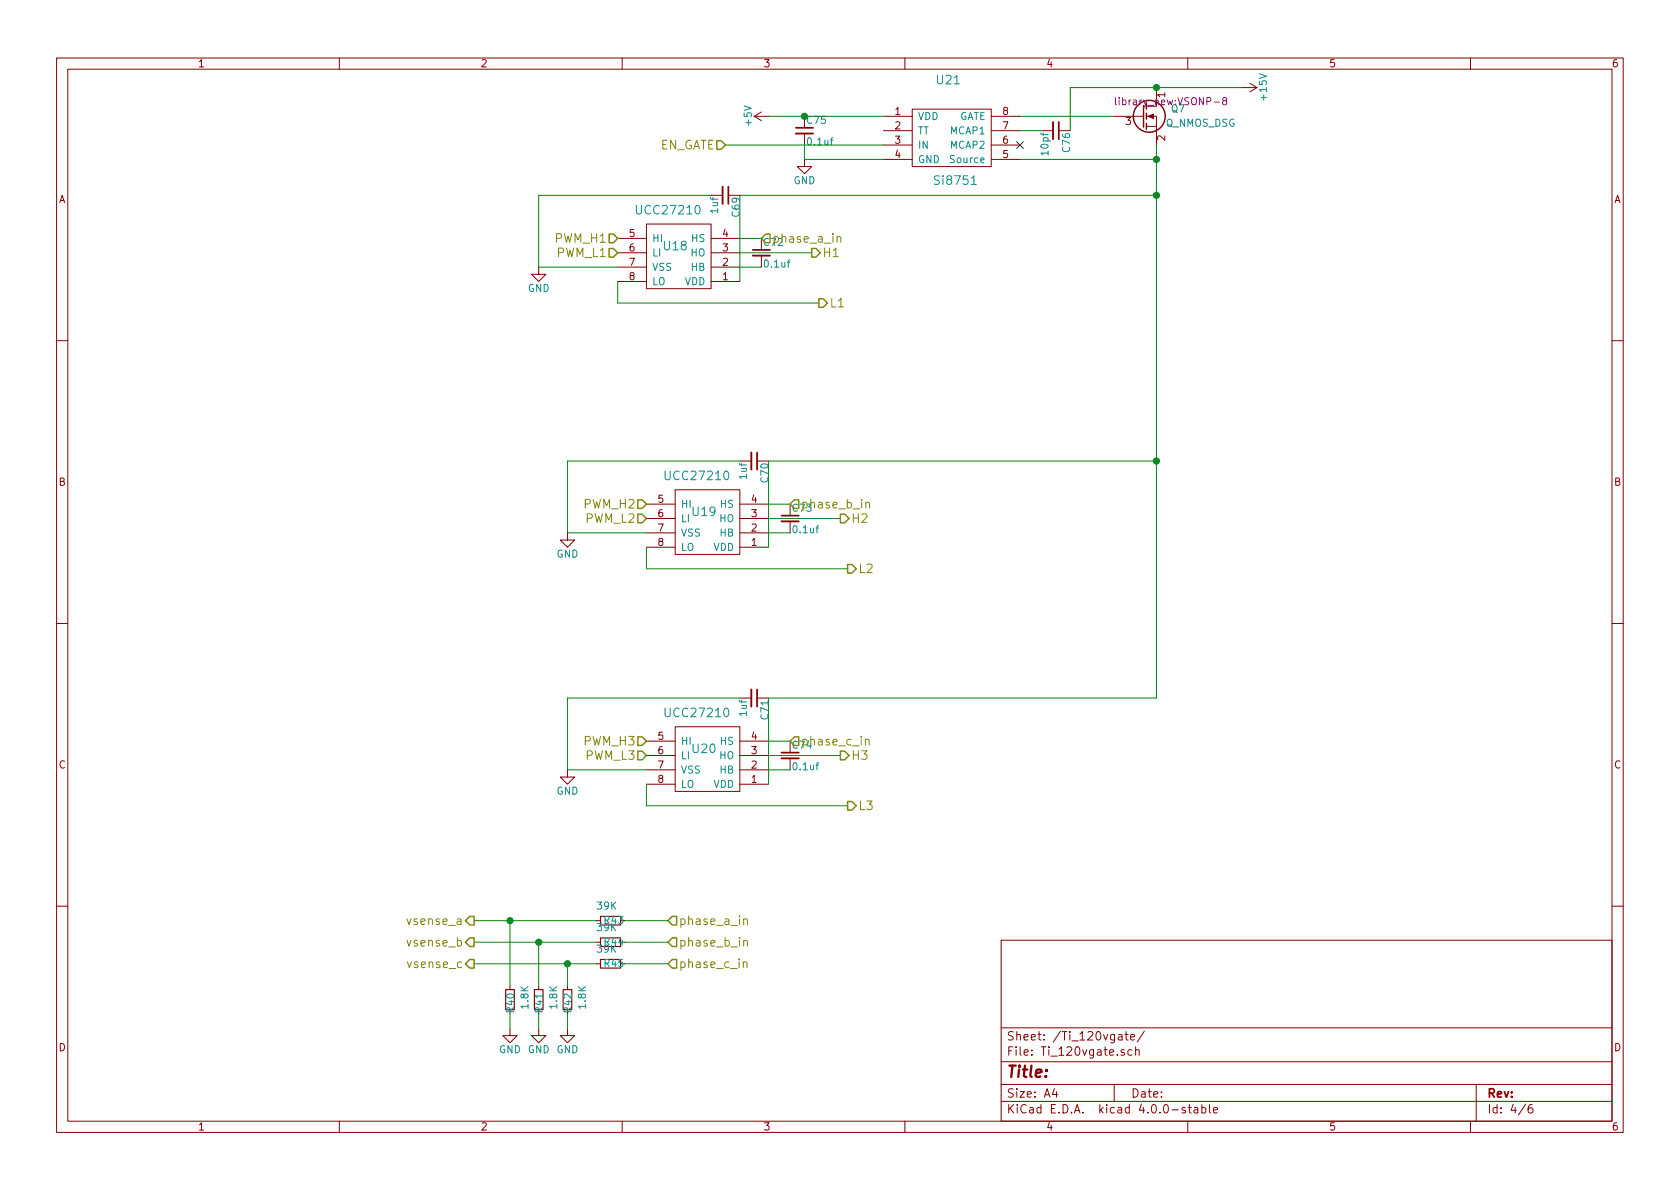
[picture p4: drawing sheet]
<svg xmlns="http://www.w3.org/2000/svg" width="297mm" height="210mm" viewBox="0 0 297 210" stroke-linecap="round" stroke-linejoin="round" font-family="sans-serif">
<g fill="none" stroke="#840000" stroke-width=".18">
<path d="M10 10.3h277v189.9h-277zM12 12.2h273v186.1h-273zM60 10.3v1.9M110 10.3v1.9M134.6 19.8l-1.3 .8M160 10.3v1.9M161.3 19.3h14v10.2h-14zM204.5 15.5v2.5M210 10.3v1.9M219.7 15.5h2.5M221 14.7l1.2 .8M222.2 15.5l-1.2 .8"/>
<path d="M260 10.3v1.9M114.3 39.6h11.4v11.4h-11.4zM125.7 34.5h2.1M133.3 20.6h2.6M133.3 20.6l1.3 .7M142.2 28.2v1.3h1.3l-1.3 1.2-1.2-1.2h1.2M142.2 23.6v2M156.2 20.6h5.1M156.2 23.1h5.1M156.2 25.6h5.1M156.2 28.2h5.1M175.3 20.6h5"/>
<path d="M175.3 23.1h5M175.3 25.6h5M175.3 28.2h5M184.1 23.1h2.1M196.8 20.6h5.4M202.7 20.6h1.8v5M202.7 22.3h1.8M95.2 47.2v1.3h1.3l-1.3 1.3-1.2-1.3h1.2M109.2 49.8h5.1M109.2 47.2h5.1M109.2 44.7h5.1M109.2 42.2h5.1"/>
<path d="M125.7 49.8h5.1M125.7 47.2h5.1M125.7 44.7h5.1M125.7 42.2h5.1M134.6 45.2v2M10 60.2h2M285 60.2h2M100.3 94.2v1.3h1.3l-1.3 1.3-1.2-1.3h1.2M114.3 96.8h5.1M114.3 94.2h5.1M114.3 91.7h5.1M114.3 89.1h5.1"/>
<path d="M119.4 86.6h11.4v11.4h-11.4zM130.8 96.8h5.1M130.8 94.2h5.1M130.8 91.7h5.1M130.8 89.1h5.1M130.8 81.5h2M139.7 92.2v2M10 110.3h2M285 110.3h2M100.3 136.1v1.3h1.3l-1.3 1.3-1.2-1.3h1.2M114.3 138.7h5.1M114.3 136.1h5.1"/>
<path d="M114.3 133.6h5.1M114.3 131.1h5.1M119.4 128.5h11.4v11.4h-11.4zM130.8 138.7h5.1M130.8 136.1h5.1M130.8 133.6h5.1M130.8 131.1h5.1M130.8 123.4h2M134 123.4h1.9M139.7 134.1v2M10 160.2h2M90.2 174.2v.8"/>
<path d="M95.2 174.2v.8M100.3 174.2v.8M105.4 170.4h.8M177 166.3h108v32h-108zM285 160.2h2M60 198.3v1.9M90.2 181.9v1.2h1.2l-1.2 1.3-1.3-1.3h1.3M95.2 181.9v1.2h1.3l-1.3 1.3-1.2-1.3h1.2M100.3 181.9v1.2h1.3l-1.3 1.3-1.2-1.3h1.2M110 198.3v1.9M160 198.3v1.9M177 194.8h108"/>
<path d="M177 191.8h108M177 187.8h108M177 181.8h108M186.4 192.5l-.3 1h.9M186.8 193v1M197 191.8v3M197.8 183h.5l.1 .9M198.4 183.3l-.5 .1-.2 .2 .2 .3 .5-.1M198.8 185.7a.37 .37 0 0 0-.6 .1l.1 .2 .5 .2 .1 .1-.3 .3-.4-.1M198.9 182.9h.6M199.1 182.4v1.3l.4 .2M199.9 183.4l.7-.1v-.3l-.5-.1-.2 .2 .1 .7h.6"/>
<path d="M200.1 185.7l-.4-.1-.3 .3 .1 .6 .2 .1 .4-.1M200.8 185.7l.2-.1 .4 .1v.9M200.8 185.1v1.5M202.3 182.3l-1.2 2M209.6 195.9a.37 .37 0 0 0-.6 .1l.1 .3 .5 .1 .1 .1-.3 .3-.4-.1M210 198.3v1.9M210.1 195.8h.5M210.3 195.3v1.3l.3 .2M211.2 195.9h.5l.1 .9M211.8 196.2l-.5 .1-.2 .2 .2 .3 .5-.1M212.5 195.9l.4-.1 .3 .3-.1 .6h-.6M212.5 195.3v1.5"/>
<path d="M213.8 195.3v1.3l.2 .2M214.6 196.3l.7-.1-.1-.3-.4-.1-.2 .2v.7h.6M260 198.3v1.9M261 191.8v6.5M269.7 195.2l-1.2 2M270.9 195.3a.59 .59 0 0 0-.7 .7l.1 .7 .2 .1 .5-.1v-.5l-.1-.2-.4-.1-.3 .3"/>
</g>
<path d="M127.8 33v3.1M140.7 23.6h3.1M186.2 21.6v3M133.1 45.2h3M132.8 80v3.1M138.2 92.2h3M132.8 121.9v3.1M138.2 134.1h3" fill="none" stroke="#840000" stroke-width=".33"/>
<path d="M128.8 33v3.1M140.7 22.6h3.1M187.2 21.6v3M133.1 44.2h3M133.9 80v3.1M138.2 91.2h3M133.9 121.9v3.1M138.2 133.1h3" fill="none" stroke="#840000" stroke-width=".3"/>
<g fill="none" stroke="#008400" stroke-width=".18">
<path d="M219.7 15.5h-30.5v7.6M125.7 34.5h-30.5v12.7h14M128.3 25.6h27.9M135.9 20.6h20.3M142.2 25.6v2.6h14M180.3 20.6h16.5M180.3 28.2h24.2M180.3 23.1h3.8M204.5 34.5h-73.7v15.3M204.5 25.6v97.8h-68.6v15.3M109.2 49.8v3.8h35.6M130.8 42.2h3.8"/>
<path d="M130.8 47.2h3.8M130.8 44.7h12.7M114.3 96.8v3.8h35.6M130.8 81.5h-30.5v12.7h14M135.9 89.1h3.8M135.9 94.2h3.8M135.9 91.7h12.7M204.5 81.5h-68.6v15.3M114.3 138.7v3.8h35.6M130.8 123.4h-30.5v12.7h14M135.9 131.1h3.8M135.9 136.1h3.8"/>
<path d="M135.9 133.6h12.7M83.8 162.8h21.6M83.8 166.6h21.6M83.8 170.4h21.6M90.2 162.8v11.4M90.2 179.3v2.6M95.2 166.6v7.6M95.2 179.3v2.6M100.3 170.4v3.8M100.3 179.3v2.6M110.5 162.8h7.6M110.5 166.6h7.6"/>
<path d="M110.5 170.4h7.6"/>
</g>
<g fill="none" stroke="#848400" stroke-width=".25">
<path d="M126.7 24.9h.8l.8 .7-.8 .8h-.8zM107.7 41.4h.8l.7 .8-.7 .7h-.8zM107.7 43.9h.8l.7 .8-.7 .8h-.8zM134.6 42.2l.8-.8h.7v1.5h-.7zM143.5 43.9h.8l.7 .8-.7 .8h-.8zM144.8 52.8h.7l.8 .8-.8 .8h-.7zM112.8 88.4h.7l.8 .7-.8 .8h-.7zM112.8 90.9h.7l.8 .8-.8 .8h-.7zM140.5 88.4h.7v1.5h-.7l-.8-.8zM148.6 90.9h.8l.7 .8-.7 .8h-.8zM149.9 99.8h.7l.8 .8-.8 .7h-.7zM112.8 130.3h.7l.8 .8-.8 .7h-.7z"/>
<path d="M112.8 132.8h.7l.8 .8-.8 .8h-.7zM140.5 130.3h.7v1.5h-.7l-.8-.7zM148.6 132.8h.8l.7 .8-.7 .8h-.8zM149.9 141.7h.7l.8 .8-.8 .8h-.7zM83.1 162h.7v1.6h-.7l-.8-.8zM83.1 165.9h.7v1.5h-.7l-.8-.8zM83.1 169.7h.7v1.5h-.7l-.8-.8zM118.1 170.4l.8-.7h.7v1.5h-.7zM118.9 162h.7v1.6h-.7l-.8-.8zM118.9 165.9h.7v1.5h-.7l-.8-.8z"/>
</g>
<path d="M148 42l.1-.1a.36 .36 0 0 1 .6 .2v.7M153.1 89l.1-.1a.36 .36 0 0 1 .5 .1v.8M153 130.9l.1-.1a.36 .36 0 0 1 .6 .2v.7M131.4 170.3l.1-.1a.36 .36 0 0 1 .6 .1v.8M131.5 162.6h.1a.36 .36 0 0 1 .6 .1v.8M131.5 166.4h.1a.36 .36 0 0 1 .6 .1v.8" fill="none" stroke="#848400" stroke-width=".18"/>
<path d="M171.7 32.6h.9" fill="none" stroke="#008484" stroke-width=".18"/>
<g fill="#008400" stroke="#008400" stroke-width=".25">
<circle cx="142.2" cy="20.6" r=".51"/>
<circle cx="204.5" cy="28.2" r=".51"/>
<circle cx="204.5" cy="34.5" r=".51"/>
<circle cx="204.5" cy="81.5" r=".51"/>
<circle cx="204.5" cy="15.5" r=".51"/>
<circle cx="100.3" cy="170.4" r=".51"/>
<circle cx="95.3" cy="166.6" r=".51"/>
<circle cx="90.2" cy="162.8" r=".51"/>
</g>
<g fill="none" stroke="#840000" stroke-width=".25">
<path d="M202.2 18.7v3.8M202.7 20.1v1M202.7 21.8v1.1"/>
<circle cx="203.2" cy="20.6" r="2.82"/>
</g>
<path d="M202.9 20.6l1.1-.4v.7z" fill="#840000" stroke="#840000" stroke-width=".18"/>
<path d="M197.2 17.3v1l.2 .2M216.4 17.8l-.2-.2v-.2l.2-.1 .4 .1v.3l-.5 .2-.1 .2v.3l.2 .1h.3l.2-.2-.1-.4-.1-.1" fill="none" stroke="#840084" stroke-width=".18"/>
<path d="M179.7 25l1.2 1.3M180.9 25l-1.2 1.3" fill="none" stroke="#000084" stroke-width=".18"/>
<path d="M89.4 175h1.5v3.6h-1.5zM94.5 175h1.5v3.6h-1.5zM99.6 175h1.5v3.6h-1.5zM106.2 162h3.5v1.6h-3.5zM106.2 165.9h3.5v1.5h-3.5zM106.2 169.7h3.5v1.5h-3.5z" fill="none" stroke="#840000" stroke-width=".2"/>
<text font-size="2.8" fill="#840000" x="178" y="190.5">Title:</text>
<g font-size="2.1" fill="#008484">
<text x="165.7" y="14.9">U21</text>
<text x="165.6" y="32.7">Si8751</text>
<text x="112.9" y="37.9">UCC27210</text>
<text x="117.4" y="44.3">U18</text>
<text x="118" y="84.9">UCC27210</text>
<text x="122.5" y="91.3">U19</text>
<text x="118" y="126.8">UCC27210</text>
<text x="122.5" y="133.2">U20</text>
</g>
<g font-size="2.1" fill="#848400">
<text x="116.3" y="26.4">EN_GATE</text>
<text x="98.2" y="42.9">PWM_H1</text>
<text x="98.5" y="45.5">PWM_L1</text>
<text x="136.6" y="42.9">phase_a_in</text>
<text x="145.4" y="45.5">H1</text>
<text x="146.7" y="54.4">L1</text>
<text x="103.3" y="89.9">PWM_H2</text>
<text x="141.6" y="89.9">phase_b_in</text>
<text x="103.5" y="92.5">PWM_L2</text>
<text x="150.5" y="92.5">H2</text>
<text x="151.8" y="101.3">L2</text>
<text x="103.3" y="131.8">PWM_H3</text>
<text x="141.6" y="131.8">phase_c_in</text>
<text x="103.5" y="134.4">PWM_L3</text>
<text x="150.5" y="134.4">H3</text>
<text x="151.8" y="143.3">L3</text>
<text x="72.2" y="167.4">vsense_b</text>
<text x="72.3" y="163.6">vsense_a</text>
<text x="120" y="163.6">phase_a_in</text>
<text x="120" y="167.4">phase_b_in</text>
<text x="72.3" y="171.2">vsense_c</text>
<text x="120" y="171.2">phase_c_in</text>
</g>
<g font-size="2.1" fill="#840000">
<text x="178" y="184">Sheet: /Ti_120vgate/</text>
<text x="178" y="186.7">File: Ti_120vgate.sch</text>
<text x="178" y="196.9">KiCad E.D.A. kicad 4.0.0-stable</text>
<text x="178" y="194.1">Size: A4</text>
<text x="200" y="194.1">Date:</text>
<text x="263" y="194.1">Rev:</text>
<text x="263" y="196.9">Id: 4/6</text>
</g>
<g font-size="1.8" fill="#840000">
<text x="35" y="11.9">1</text>
<text x="85" y="11.9">2</text>
<text x="135" y="11.9">3</text>
<text x="185" y="11.9">4</text>
<text x="235" y="11.9">5</text>
<text x="285" y="11.9">6</text>
<text x="206" y="17.2" transform="rotate(-90 206 17.2)">1</text>
<text x="158.3" y="20.3">1</text>
<text x="158.3" y="22.9">2</text>
<text x="177.3" y="22.9">7</text>
<text x="177.3" y="20.3">8</text>
<text x="199" y="22.1">3</text>
<text x="158.3" y="25.4">3</text>
<text x="158.3" y="27.9">4</text>
<text x="177.3" y="27.9">5</text>
<text x="177.3" y="25.4">6</text>
<text x="206" y="24.9" transform="rotate(-90 206 24.9)">2</text>
<text x="10.4" y="35.9">A</text>
<text x="285.4" y="35.9">A</text>
<text x="111.3" y="41.9">5</text>
<text x="127.8" y="41.9">4</text>
<text x="111.3" y="44.4">6</text>
<text x="111.3" y="47">7</text>
<text x="127.8" y="47">2</text>
<text x="127.8" y="44.4">3</text>
<text x="111.3" y="49.5">8</text>
<text x="127.8" y="49.5">1</text>
<text x="10.4" y="85.9">B</text>
<text x="116.4" y="88.9">5</text>
<text x="132.9" y="88.9">4</text>
<text x="285.4" y="85.9">B</text>
<text x="116.4" y="91.4">6</text>
<text x="116.4" y="94">7</text>
<text x="132.9" y="94">2</text>
<text x="132.9" y="91.4">3</text>
<text x="116.4" y="96.5">8</text>
<text x="132.9" y="96.5">1</text>
<text x="116.4" y="130.8">5</text>
<text x="132.9" y="130.8">4</text>
<text x="10.4" y="135.9">C</text>
<text x="116.4" y="133.3">6</text>
<text x="116.4" y="135.9">7</text>
<text x="132.9" y="135.9">2</text>
<text x="132.9" y="133.3">3</text>
<text x="285.4" y="135.9">C</text>
<text x="116.4" y="138.4">8</text>
<text x="132.9" y="138.4">1</text>
<text x="10.4" y="185.9">D</text>
<text x="285.4" y="185.9">D</text>
<text x="35" y="199.9">1</text>
<text x="85" y="199.9">2</text>
<text x="135" y="199.9">3</text>
<text x="185" y="199.9">4</text>
<text x="235" y="199.9">5</text>
<text x="285" y="199.9">6</text>
</g>
<g font-size="1.8" fill="#008484">
<text x="224" y="17.6" transform="rotate(-90 224 17.6)">+15V</text>
<text x="132.9" y="22.1" transform="rotate(-90 132.9 22.1)">+5V</text>
<text x="142.7" y="21.9">C75</text>
<text x="162.3" y="21.2">VDD</text>
<text x="162.3" y="23.7">TT</text>
<text x="168" y="23.7">MCAP1</text>
<text x="169.3" y="21.2">GATE</text>
<text x="206" y="22.4">Q_NMOS_DSG</text>
<text x="142.9" y="25.7">0.1uf</text>
<text x="162.3" y="26.3">IN</text>
<text x="162.3" y="28.8">GND</text>
<text x="168" y="26.3">MCAP2</text>
<text x="168.2" y="28.8">Source</text>
<text x="185.4" y="27.3" transform="rotate(-90 185.4 27.3)">10pf</text>
<text x="189.2" y="26.8" transform="rotate(-90 189.2 26.8)">C76</text>
<text x="140.3" y="32.6">GND</text>
<text x="126.9" y="37.7" transform="rotate(-90 126.9 37.7)">1uf</text>
<text x="130.8" y="38.3" transform="rotate(-90 130.8 38.3)">C69</text>
<text x="115.3" y="42.8">HI</text>
<text x="115.3" y="45.3">LI</text>
<text x="115.3" y="47.9">VSS</text>
<text x="122.1" y="45.3">HO</text>
<text x="122.1" y="47.9">HB</text>
<text x="122.3" y="42.8">HS</text>
<text x="135.3" y="47.3">0.1uf</text>
<text x="93.3" y="51.6">GND</text>
<text x="115.3" y="50.4">LO</text>
<text x="121" y="50.4">VDD</text>
<text x="120.4" y="89.8">HI</text>
<text x="127.3" y="89.8">HS</text>
<text x="132" y="84.7" transform="rotate(-90 132 84.7)">1uf</text>
<text x="135.8" y="85.3" transform="rotate(-90 135.8 85.3)">C70</text>
<text x="120.4" y="92.3">LI</text>
<text x="120.4" y="94.9">VSS</text>
<text x="127.2" y="92.3">HO</text>
<text x="127.2" y="94.9">HB</text>
<text x="140.4" y="94.3">0.1uf</text>
<text x="98.4" y="98.6">GND</text>
<text x="120.4" y="97.4">LO</text>
<text x="126.1" y="97.4">VDD</text>
<text x="120.4" y="131.7">HI</text>
<text x="127.3" y="131.7">HS</text>
<text x="132" y="126.6" transform="rotate(-90 132 126.6)">1uf</text>
<text x="135.8" y="127.2" transform="rotate(-90 135.8 127.2)">C71</text>
<text x="120.4" y="134.2">LI</text>
<text x="120.4" y="136.8">VSS</text>
<text x="127.2" y="134.2">HO</text>
<text x="127.2" y="136.8">HB</text>
<text x="140.4" y="136.2">0.1uf</text>
<text x="98.4" y="140.5">GND</text>
<text x="120.4" y="139.3">LO</text>
<text x="126.1" y="139.3">VDD</text>
<text x="105.6" y="160.8">39K</text>
<text x="105.6" y="164.6">39K</text>
<text x="106.9" y="163.4">R43</text>
<text x="106.9" y="167.2">R44</text>
<text x="105.6" y="168.4">39K</text>
<text x="106.9" y="171">R45</text>
<text x="90.9" y="179" transform="rotate(-90 90.9 179)">R40</text>
<text x="93.4" y="178.3" transform="rotate(-90 93.4 178.3)">1.8K</text>
<text x="96" y="179" transform="rotate(-90 96 179)">R41</text>
<text x="98.5" y="178.3" transform="rotate(-90 98.5 178.3)">1.8K</text>
<text x="101" y="179" transform="rotate(-90 101 179)">R42</text>
<text x="103.6" y="178.3" transform="rotate(-90 103.6 178.3)">1.8K</text>
<text x="88.2" y="186.2">GND GND GND</text>
</g>
<g font-size="1.8" fill="#840084">
<text x="197.9" y="18.6">library_new:VSONP-8</text>
<text x="207.1" y="19.9">Q7</text>
</g>
<g font-size="1.8" fill="#848400">
<text x="135.1" y="43.5">C72</text>
<text x="140.2" y="90.5">C73</text>
<text x="140.2" y="132.4">C74</text>
</g>
</svg>
